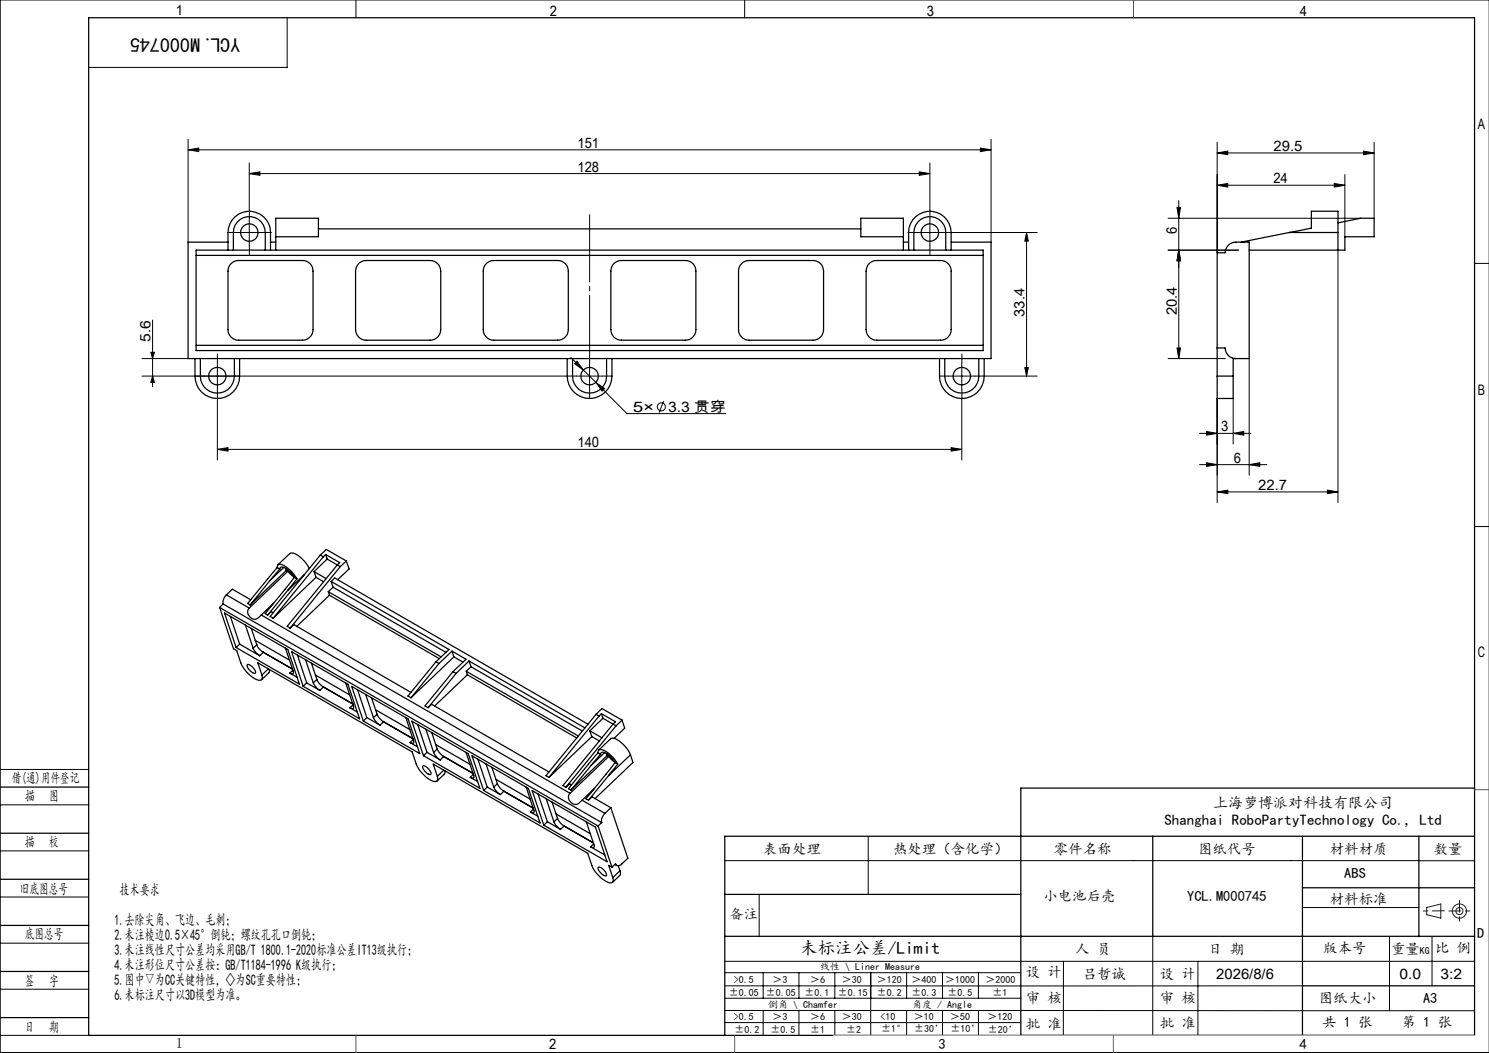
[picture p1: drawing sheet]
<svg xmlns="http://www.w3.org/2000/svg" width="420mm" height="297mm" viewBox="0 0 420 297" stroke-linecap="round" stroke-linejoin="round" font-family="sans-serif">
<g fill="none" stroke="#000" stroke-width=".28">
<path d="M100.4 0v5M210 0v5M420 0h-419.9v297h419.9M81 5v14h-56M53.1 39.3v29M279.5 39.3v29M53.1 42.3l3-.5v1zM53.1 42.3h226.4M70.3 49l3-.5v1zM70.3 46v13.4M70.3 49h192M259.3 48.5l3 .5-3 .5z"/>
<path d="M262.3 46v13.4M276.5 41.8l3 .5-3 .5zM332 58.6h1l-.5 3zM332.5 56.6v44.5M343.3 52.2l3-.5v1.1zM343.3 43.1l3-.5v1zM343.3 40.1v31.2M343.3 52.2h36M343.3 43.1h44.3M376.3 51.7l3 .5-3 .6zM379.3 49.2v17.6M384.6 42.6l3 .5-3 .5z"/>
<path d="M387.6 40.1v21.5M66.6 65.6h7.5M70.3 61.8v7.6M258.5 65.6h7.5M262.3 61.8v7.6M268.5 65.6h24.1M289.6 65.6v40.5M289.6 65.6l.5 2.4h-1zM329.5 61.6h54.3M332.5 70.6l.5 3h-1zM349.3 70.6h-19.8M377.4 70.6v71.1"/>
<path d="M415.9 74.3h4.1M42.5 99.4h1.1l-.6 1.7zM43 90.3v18.7M332 98.1h1l-.5 3zM40 106.1h120.1M40 101.1h13.1M43 106.1l.6 1.8h-1.1zM61.3 112.3v17.4M61.3 102.3v7.6M161 100.8l3.5 3.5M162.6 106.1h7.4M162.8 101.9l1.7 2.4-2.4-1.7z"/>
<path d="M164.5 104.3l3.6 3.5M166.3 102.3v7.6M168.1 107.8l2.4 1.8-.7 .7zM168.1 107.8l8.7 8.9h27.9M187.2 113.1l-1.3 3.3M267.5 106.1h7.6M271.3 102.3v7.6M271.3 112.3v17.4M277.5 106.1h15.1M289.1 103.7h1l-.5 2.4zM329.5 101.1h16.1M343.3 112.4v29.3"/>
<path d="M347.8 112.4v12.8M352.4 101.1v33M61.3 126.7l3-.4v.9zM61.3 126.7h210M268.3 126.3l3 .4-3 .5zM338.3 131.1h19M338.3 122.2h14.5M340.3 130.5l3 .6-3 .4zM340.3 121.7l3 .5-3 .5zM343.3 138.7l3-.4v.9zM343.3 138.7h34.1M347.8 122.2l3-.5v1z"/>
<path d="M352.4 131.1l3-.6v1zM374.4 138.3l3 .4-3 .5zM415.9 148.5h4.1M0 217h25M0 227h25M0 240h25M244.9 236v16.3M0 253h25M204.4 242.7h195.8M214.1 252.4v11.8M367.4 256h32.8M400.2 242.8h15.7"/>
<path d="M0 266h25M0 279h25M204.4 271.1h211.5M204.4 278.1h163M204.4 274.4h83.5M215.3 274.4v7.1M225.4 274.4v7.1M235.5 274.4v7.1M245.6 274.4v17.6M255.7 274.4v7.1M265.9 274.4v7.1M276 274.4v7.1"/>
<path d="M300 271.1l-.1 21M325.2 264.1v27.9M337.9 271.1v20.9M391.9 264.1v21M403.9 264.1v14M0 292h25M204.4 285l211.5 .1M204.4 288.4h83.5M204.5 281.5h83.5M215.3 285v7M225.4 285v7M235.5 285v7"/>
<path d="M255.7 285v7M265.9 285v7M276 285v7M287.9 292h128"/>
<circle cx="186.5" cy="114.7" r="1.13"/>
</g>
<g fill="none" stroke="#191924" stroke-width=".28">
<path d="M402.4 256l4-1v4l-4-1z"/>
<circle cx="411.7" cy="257" r="1"/>
<circle cx="411.7" cy="257" r="2"/>
</g>
<g fill="none" stroke="#000" stroke-width=".28" stroke-dasharray="30.5 1.3 1.3 1.3">
<path d="M66.6 65.6h-2.5M70.3 61.8v-2.5M70.3 69.3v2.5M74.1 65.6h2.5M258.6 65.6h-2.5M262.3 61.8v-2.5M262.3 69.3v2.5M266.1 65.6h2.4M57.6 106.1h-2.5M61.3 102.3v-2.5M61.3 109.8v2.5M65.1 106.1h2.4"/>
<path d="M162.6 106.1h-2.5M166.3 109.8v2.5M170.1 106.1h2.4M267.6 106.1h-2.5M271.3 102.3v-2.5M271.3 109.8v2.5M275.1 106.1h2.4"/>
</g>
<path d="M166.3 102.3v-41.7" fill="none" stroke="#000" stroke-width=".28" stroke-dasharray="30.5 1.3 1.3 1.3" stroke-dashoffset="11.5"/>
<g fill="none" stroke="#000" stroke-width=".35">
<path d="M25 5h390.9v287h-390.9zM55.3 70.6h222v28.3h-222zM55.3 72h222M64.3 70.6v-5a6 6 0 0 1 6-6 6 6 0 0 1 6 6v5M64.3 68.3h-11.2v32.8h226.4v-32.8h-11.2M65.2 74.3a2.87 2.87 0 0 1 2.1-.8h18a2.95 2.95 0 0 1 3 3v16.5a3 3 0 0 1-3 3h-18a3 3 0 0 1-3-3v-16.5a2.88 2.88 0 0 1 .9-2.2zM65.8 70.6v-5a4.5 4.5 0 0 1 4.5-4.5 4.5 4.5 0 0 1 4.5 4.5v5M76.3 68.3h1.5M77.8 66.8h12v-5.2h-12v9M89.8 64.6h153M101.2 74.3a3 3 0 0 1 2.1-.8h18a2.95 2.95 0 0 1 3 3v16.5a3 3 0 0 1-3 3h-18a3 3 0 0 1-3-3v-16.5a3.3 3.3 0 0 1 .9-2.2zM137.2 74.3a2.87 2.87 0 0 1 2.1-.8h18a2.95 2.95 0 0 1 3 3v16.5a3 3 0 0 1-3 3h-18a3 3 0 0 1-3-3v-16.5a2.88 2.88 0 0 1 .9-2.2z"/>
<path d="M173.2 74.3a3 3 0 0 1 2.1-.8h18a2.9 2.9 0 0 1 3 3v16.5a2.95 2.95 0 0 1-3 3h-18a3 3 0 0 1-3-3v-16.5a3.3 3.3 0 0 1 .9-2.2zM209.2 74.3a2.87 2.87 0 0 1 2.1-.8h18a2.95 2.95 0 0 1 3 3v16.5a3 3 0 0 1-3 3h-18a3 3 0 0 1-3-3v-16.5a2.88 2.88 0 0 1 .9-2.2zM245.2 74.3a3 3 0 0 1 2.1-.8h18a2.95 2.95 0 0 1 3 3v16.5a3 3 0 0 1-3 3h-18a3 3 0 0 1-3-3v-16.5a3.3 3.3 0 0 1 .9-2.2zM254.8 66.8h-12v-5.2h12v9M254.8 68.3h1.5M256.3 70.6v-5a6 6 0 0 1 6-6 6 6 0 0 1 6 6v5M257.8 70.6v-5a4.5 4.5 0 0 1 4.5-4.5 4.5 4.5 0 0 1 4.5 4.5v5M363.6 65.6l6.3-1.3v-4.7h7.5v6M363.6 65.6h13.8M363.6 65.6l-13.5 2.7M377.4 62.9l6.4-1.3h3.8v5.2h-8.3v3.8h-26.9M377.4 65.6v5"/>
<path d="M55.3 97.4h222M343.3 98.1h2.3a3 3 0 0 0 3 3M55 101.1v5a6.3 6.3 0 0 0 6.3 6.3 6.3 6.3 0 0 0 6.3-6.3v-5M56.5 101.1v5a4.8 4.8 0 0 0 4.8 4.8 4.8 4.8 0 0 0 4.8-4.8v-5M160 101.1v5a6.3 6.3 0 0 0 6.3 6.3 6.3 6.3 0 0 0 6.3-6.3v-5M161.5 101.1v5a4.8 4.8 0 0 0 4.8 4.8 4.8 4.8 0 0 0 4.8-4.8v-5M265 101.1v5a6.3 6.3 0 0 0 6.3 6.3 6.3 6.3 0 0 0 6.3-6.3v-5M266.5 101.1v5a4.8 4.8 0 0 0 4.8 4.8 4.8 4.8 0 0 0 4.8-4.8v-5M343.3 106.1v-34.8h2.3a3 3 0 0 1 3-3h3.8v32.8h-4.6v5M343.3 106.1v6.3h4.5v-6.3M343.3 106.1h4.5M78.4 159.3l3.3-3.2a2.54 2.54 0 0 1 2.9 1l1.7 1.7 .9 1.6"/>
<path d="M90.3 156.6l-14.1 17.3 .8 .5M90.3 156.6l.9 .5M90.3 156.6l1.7-1.6 5.7 3.2M91.2 157.1l-14.2 17.3M91.9 156.4l-.7 .7M91.9 156.4l.4 1.3M91.9 156.4l3.9 2.3-.7 .6M92.3 157.7l2.8 1.6M92.3 157.7l-3.7 3.5M95.1 159.3l-14.1 17.4 .8 .5M95.1 159.3l.9 .5M96 159.8l-14.2 17.4"/>
<path d="M97.7 158.2l.8 2.3-3.3 3M97.7 158.2l-1.7 1.6M61.9 171.3l4 11.7 .9 .5 1.1 3.4a9.1 9.1 0 0 0 5 4.9 .9 .9 0 0 0 1.1-.3 .9 .9 0 0 0-.1-1.1M61.9 171.3l106.8 61.7M62.9 170.4l106.8 61.6M62.9 170.4l-1 .9M63.3 172.9l17.9 10.3 3.3 9.8-17.9-10.4zM63.9 167.8a3 3 0 0 0-1 2.6M63.9 167.8l1.6-1.6 5.2 3M63.9 167.8l6.4 3.7M65 173.8l2.6 7.9M69.2 176.3l2.2 6.5"/>
<path d="M70.3 171.5a1.96 1.96 0 0 0 .6 2.9 1.96 1.96 0 0 0 2.8-.9M70.9 177.2l1.5 4.7M73.7 173.5l87.1 50.3M76.2 163.7l-5.6 6.9M77 172.8l-.5-.3-1 1M77.2 170.1l-3.5 3.4M78.2 160.1l-8.3 10.1 .7 .4M78.2 160.1a.73 .73 0 0 1 .8-1 8.1 8.1 0 0 1 4.7 4.2M78.2 160.1l.7 .4M78.9 160.5l.1-.3a1.11 1.11 0 0 1 1.8 .2l1.5 1.4 .7 1.1M78.9 160.5l-2.7 3.2M80 160.1l-3.8 3.6"/>
<path d="M80.6 160.3l.2 .6M80.8 160.9l-10.2 9.7M80.8 160.9l.4 .2M81.2 161.1l1.8 1.7M81.2 166.5l-5.7 7M81.2 161.1l-10.9 10.4M81.8 177.2l1.1-1 33 19.1M83 162.9l-8.2 10.2 .7 .4M83 162.9l.7 .4M83.7 163.3l-2.5 3.2M85.8 162.1l-4.6 4.4M88.6 161.2l3.4 2"/>
<path d="M88.6 161.2l.5 1.6M89.1 162.8l-12.1 11.6M89.1 162.8l2.2 1.3M92.6 166.9l31.8 18.4M92.6 166.9l.3 1M92.9 167.9l31 17.9M92.9 167.9l-9.2 8.8M93.4 164l33.2 19.2-3.6 3.5M93.4 164l1-1 71.4 41.3M93.4 164l.5 1.6M93.9 165.6l31.9 18.4M93.9 165.6l-1.3 1.3"/>
<path d="M67.6 181.7l5.7 3.3M67.6 181.7l-1 .9M69.7 187.5a2.52 2.52 0 0 1 2.4 2.1l-.1 .2a2.49 2.49 0 0 1-2.3-2.3zM71.4 182.8a4.7 4.7 0 0 0 1.9 2.2M72 180.6l9.7 5.6M72.4 181.9a4.4 4.4 0 0 0 1.9 2.1l-1 1M72.4 181.9l-1 .9M73.9 190.4l-1.2-3.5 43.6 25.2 1.1 3.4a8.7 8.7 0 0 0 5.4 4.9 .73 .73 0 0 0 .7-.9l-.1-.5M74.1 183.9l8.4 4.8M75.7 188.7l-1.8 1.7M76 188.8l-.2 1-2 1.9M80.5 182.8l2.2 6.6-.1 .6-.9-.1"/>
<path d="M81.7 189.9l2.1 1.1M82.2 183.8l15.9 9.2 3.3 9.7-15.9-9.1zM82.6 189l-.9 .9M83.9 184.7l2.6 7.9M86.2 186.1l2.2 6.5M86.5 192.6l-1 1M86.5 192.6l3.7 2.1M87.8 187l1.6 4.7M88.4 192.6a4.7 4.7 0 0 0 1.8 2.1M89 190.4l9.6 5.6M89.4 191.7a4.4 4.4 0 0 0 1.8 2.1l-1 .9M89.4 191.7l-1 .9"/>
<path d="M91.1 193.7l8.4 4.8M97.5 192.6l2.3 7-.4 .3-.7-.3M98.7 199.6l2.1 1.2M99.2 193.6l15.9 9.2 3.3 9.7-15.9-9.1zM99.6 198.8l-.9 .8M100.9 194.6l2.6 7.8M103.2 195.9l2.1 6.5M104.8 196.8l1.6 4.7M120.8 199.6l.9-1 33.1 19.1M123 186.7l-7.9 9.6 .8 .5M123 186.7l.8 .4M123.8 187.1l-7.9 9.7"/>
<path d="M127.5 183.7l3.9 2.2-3.6 3.5M127.5 183.7l-3.7 3.4M127.5 183.7l.5 1.6M127.8 189.4l-7.9 9.7 .9 .5M127.8 189.4l.9 .5M128 185.3l-12.1 11.5M128 185.3l2.6 1.5M128.7 189.9l-7.9 9.7M131.5 189.3l31.6 18.3M131.5 189.3l.3 1M131.8 190.3l30.9 17.8M131.8 190.3l-9.2 8.8"/>
<path d="M132.3 186.4l32.7 18.9M132.3 186.4l-3.6 3.5M132.3 186.4l.6 1.7M132.9 188.1l31.4 18.1M132.9 188.1l-1.4 1.2M103.5 202.4l3.7 2.1M103.5 202.4l-1 1M105.3 202.4a4.7 4.7 0 0 0 1.9 2.1M105.9 200.2l9.7 5.6M106.4 201.5a4.4 4.4 0 0 0 1.8 2.1l-1 .9M106.4 201.5l-1.1 .9M108.1 203.5l8.4 4.8"/>
<path d="M114.5 202.4l2.2 6.8v.3l-.3 .2-.7-.3M115.7 209.4l2.1 1.2M116.2 203.4l15.9 9.2 3.3 9.8-15.9-9.3zM116.6 208.6l-.9 .8M117.8 204.4l2.6 7.8M119.2 216.1a2.52 2.52 0 0 1 2.4 2.1l-.1 .2a2.52 2.52 0 0 1-2.3-2.2zM120.1 205.7l2.2 6.5M120.4 212.2l-.9 .9M120.4 212.2l3.8 2.1M121.8 206.6l1.5 4.7M122.3 212.2a4.7 4.7 0 0 0 1.9 2.1M122.9 210l9.7 5.6"/>
<path d="M123.3 211.3l.5 .8 1.4 1.3-1 .9M123.3 211.3l-1 .9M123.4 219l-1.2-3.5 43.6 25.2 1.1 3.4a8.5 8.5 0 0 0 5.4 4.9 .73 .73 0 0 0 .7-1l-.1-.5M125 213.3l8.4 4.9M125.2 217.2l-1.8 1.8M125.5 217.4l-.2 1-2 1.9M131.4 212.2l2.3 6.8-.2 .4-.9-.2M132.6 219.2l2.1 1.2M133.1 213.2l15.9 9.2 3.3 9.7-15.9-9.1zM133.5 218.4l-.9 .8M134.8 214.1l2.6 7.9M137.1 215.5l2.2 6.5"/>
<path d="M138.7 216.4l1.6 4.6M139.9 219.8l9.6 5.6M166.4 206.1l.5 1.6M166.4 206.1l3.4 2M166.7 215.9l-5.7 6.9M166.9 207.7l-12.1 11.6M166.9 207.7l2.2 1.3M168.1 201.5l-14.1 17.3 .8 .5M168.1 201.5l.9 .5M168.1 201.5l1.7-1.7 5.7 3.3M168.7 212.3l-8.4 10.2 .7 .3M168.7 212.3l.1-.7a2.62 2.62 0 0 1 2.9 .9l1.2 1.1 1.3 1.9"/>
<path d="M168.7 212.3l.7 .5M168.9 211.6l3.4-3.3a2.63 2.63 0 0 1 2.7 1l1.8 1.8 1 1.8M169 202l-14.2 17.3M169.4 212.8l.1-.4a.88 .88 0 0 1 1.2 0l1.6 1.1 1.2 1.6M169.4 212.8l-2.7 3.1M169.7 201.3l-.7 .7M169.7 201.3l.4 1.3M169.7 201.3l3.9 2.3-.7 .6M170.1 202.6l-3.7 3.5M170.1 202.6l2.8 1.7M170.5 212.3l-3.8 3.6M171.1 212.5l.2 .6"/>
<path d="M171.3 213.1l-10.3 9.7M171.3 213.1l.4 .3M171.7 218.8l-5.7 6.9M171.7 213.4l1.8 1.6M171.7 213.4l-10.9 10.4M172.9 204.2l-14.1 17.4 .8 .4M172.9 204.2l.9 .5M173.5 215.1l-8.2 10.2 .7 .4M173.5 215.1l.7 .4M173.8 204.7l-14.2 17.3M174.2 215.5l-2.5 3.3M175.5 203.1l-1.7 1.6"/>
<path d="M175.5 203.1l.7 2.3-3 2.8M177.8 212.9l-6.1 5.9M177.8 212.9l.7 2.1-10.6 10.2M0 222h25M0 235h25M137.4 222l-1 1M137.4 222l3.7 2.1M139.3 222a4.7 4.7 0 0 0 1.8 2.1M140.3 221a4.4 4.4 0 0 0 1.8 2.2M140.3 221l-1 1M142 223.1l8.4 4.8-8.3-4.7M142.1 223.2l-1 .9"/>
<path d="M148.4 222l2.3 6.8-.2 .4-.9-.2M149.6 229l2.1 1.2M150.1 223l17.9 10.3 3.2 9.8-17.8-10.3zM150.5 228.2l-.9 .8M151.8 223.9l2.6 7.9M154.1 225.3l2.1 6.5M154.4 231.8l-1 1M154.4 231.8l3.7 2.1M155.7 226.2l1.6 4.7M156.2 231.8a4.7 4.7 0 0 0 1.9 2.1M156.8 229.6l9.7 5.6M157.3 230.9a4.4 4.4 0 0 0 1.8 2.1"/>
<path d="M157.3 230.9l-1.1 .9M159 232.9l8.4 4.8-8.3-4.7M159.1 233l-1 .9M160.8 223.8a1.89 1.89 0 0 0 .3 2.6 1.89 1.89 0 0 0 2.7-.3l.4-.4M161.2 221.4l-.5-.3-1.1 .9M164.2 225.7l6.4 3.7M165.4 231.8l2.2 6.8-.3 .5-.7-.3M166 225.7l1-.9 5.3 3M166.6 238.8l4 2.4M167.5 238l-.9 .8M167.7 222.4l-3.5 3.3M168.7 233l3.9 11.6"/>
<path d="M169.7 232l-1 1M170.6 229.4a2.78 2.78 0 0 0-.9 2.6M172.3 227.8l4.8 14.3-1.7 1.6a.99 .99 0 0 1-.9 .5 .99 .99 0 0 1-.9-.5l-1 .9M172.3 227.8l-1.7 1.6M325.2 235.9v28.2M367.4 235.9v56.1M400.2 235.9v28.3M415.9 235.9h-211.5v56.1M415.9 222.3h-128v69.7M0 248h25M168.7 244.6a2.52 2.52 0 0 1 2.4 2.2v.2a2.51 2.51 0 0 1-2.4-2.2zM172.6 244.6l-.9-.5 1.2 3.4"/>
<path d="M173.5 243.8l.5 .3M174.4 244.2l.5 1.4M174.9 245.6a1.16 1.16 0 0 1-.1 1.3l-2 1.9M174.9 245.6l-2 1.9M204.4 252.3h83.5M367.4 250.4h48.5M0 261h25M0 274h25M204.4 264.1h211.5M367.4 278.1h48.5M0 287h25"/>
<circle cx="70.3" cy="65.6" r="2.48"/>
<circle cx="262.3" cy="65.6" r="2.49"/>
<circle cx="61.3" cy="106.1" r="2.48"/>
<circle cx="166.3" cy="106.1" r="2.49"/>
<circle cx="271.3" cy="106.1" r="2.48"/>
</g>
<path d="M407.4 256.9l-5.9 .1M408.7 256.9h6M411.7 253.9v6" fill="none" stroke="#191924" stroke-width=".28" stroke-dasharray="6.3 1.3 1.3 1.3" stroke-dashoffset="3"/>
<path d="M235 292h180.9" fill="none" stroke="#c0c0c0" stroke-width=".28"/>
<path d="M319.7 0v5M415.9 222.7h4.1M100.4 292v5M207.2 292v5M314 292v5" fill="none" stroke="#00f" stroke-width=".28"/>
<path d="M406.4 255h.1" fill="none" stroke="#0ff" stroke-width=".28"/>
<g fill="#000">
<path d="M53.1 42.3l3-.5v1zM276.5 41.8l3 .5-3 .5z"/>
<path d="M289.6 65.6l.5 2.4h-1zM289.1 103.7h1l-.5 2.4z"/>
<path d="M332 58.6h1l-.5 3zM332.5 70.6l.5 3h-1z"/>
<path d="M43 106.1l.6 1.8h-1.1zM42.5 99.4h1.1l-.6 1.7z"/>
<path d="M332 98.1h1l-.5 3zM332.5 70.6l.5 3h-1z"/>
<path d="M61.3 126.7l3-.4v.9zM268.3 126.3l3 .4-3 .5zM70.3 49l3-.5v1zM259.3 48.5l3 .5-3 .5zM162.8 101.9l-.7 .7 2.4 1.7zM168.1 107.8l1.7 2.5 .7-.7z"/>
<path d="M340.3 121.7l3 .5-3 .5zM347.8 122.2l3-.5v1zM343.3 138.7l3-.4v.9zM374.4 138.3l3 .4-3 .5z"/>
<path d="M352.4 131.1l3-.6v1zM340.3 130.5l3 .6-3 .4zM376.3 51.7l3 .5-3 .6zM343.3 52.2l3-.5v1.1zM384.6 42.6l3 .5-3 .5zM343.3 43.1l3-.5v1z"/>
</g>
<text font-size="5.6" x="67.7" y="10.6" transform="rotate(-180 67.7 10.6)">YCL.M000745</text>
<text font-size="4.9" x="225.7" y="269">未标注公差/Limit</text>
<g font-size="4.2">
<text x="342.2" y="227.9">上海萝博派对科技有限公司</text>
<text x="328.5" y="232.8">Shanghai RoboPartyTechnology Co., Ltd</text>
<text x="33.7" y="252.5">技术要求</text>
<text x="32.3" y="261">1.去除尖角、飞边、毛刺；</text>
<text x="32.3" y="265.2">2.未注棱边0.5×45°倒钝；螺纹孔孔口倒钝；</text>
<text x="32.3" y="269.4">3.未注线性尺寸公差均采用GB/T 1800.1-2020标准公差IT13级执行；</text>
<text x="32.3" y="273.7">4.未注形位尺寸公差按：GB/T1184-1996 K级执行；</text>
<text x="32.3" y="277.9">5.图中▽为CC关键特性，◇为SC重要特性；</text>
<text x="32.3" y="282.1">6.未标注尺寸以3D模型为准。</text>
</g>
<g font-size="4.1">
<text x="49.6" y="4.3">1</text>
<text x="155.1" y="4.6">2</text>
<text x="261.4" y="4.6">3</text>
<text x="366.6" y="4.6">4</text>
<text x="162.9" y="41.7">151</text>
<text x="416.9" y="36.3">A</text>
<text x="359.2" y="42.5">29.5</text>
<text x="162.9" y="48.4">128</text>
<text x="359.2" y="51.7">24</text>
<text x="331.9" y="65.9" transform="rotate(-90 331.9 65.9)">6</text>
<text x="289" y="89.4" transform="rotate(-90 289 89.4)">33.4</text>
<text x="331.9" y="88.9" transform="rotate(-90 331.9 88.9)">20.4</text>
<text x="42.5" y="96.4" transform="rotate(-90 42.5 96.4)">5.6</text>
<text x="416.9" y="111.3">B</text>
<text x="178.5" y="116.2">5×</text>
<text x="188.4" y="116.2">3.3 贯穿</text>
<text x="344.5" y="121.6">3</text>
<text x="162.9" y="126.1">140</text>
<text x="348" y="130.4">6</text>
<text x="354.9" y="138.2">22.7</text>
<text x="416.9" y="185.3">C</text>
<text x="3.3" y="220.9">借(通)用件登记</text>
<text x="7.1" y="226">描</text>
<text x="13.9" y="226">图</text>
<text x="7" y="238.9">描</text>
<text x="13.8" y="238.9">校</text>
<text x="215.3" y="240.8">表面处理</text>
<text x="251.9" y="240.8">热处理（含化学）</text>
<text x="297.3" y="240.8">零件名称</text>
<text x="337.9" y="240.8">图纸代号</text>
<text x="375.1" y="240.8">材料材质</text>
<text x="404.4" y="240.8">数量</text>
<text x="379.2" y="247.6">ABS</text>
<text x="5.6" y="252">旧底图总号</text>
<text x="294.3" y="254.2">小电池后壳</text>
<text x="334.9" y="254.2">YCL.M000745</text>
<text x="375.1" y="254.9">材料标准</text>
<text x="205.7" y="259.3">备注</text>
<text x="7" y="265">底图总号</text>
<text x="303.3" y="269">人 员</text>
<text x="340.8" y="269">日 期</text>
<text x="373.2" y="268.7">版本号</text>
<text x="392.4" y="269">重量</text>
<text x="404.8" y="268.7">比 例</text>
<text x="416.7" y="264.6">D</text>
<text x="289.3" y="275.5">设 计</text>
<text x="7" y="278">签</text>
<text x="13.8" y="278">字</text>
<text x="305.4" y="276">吕哲诚</text>
<text x="327.2" y="276">设 计</text>
<text x="343.1" y="276">2026/8/6</text>
<text x="394.8" y="276">0.0</text>
<text x="406.3" y="276">3:2</text>
<text x="289.3" y="283">审 核</text>
<text x="327.2" y="282.9">审 核</text>
<text x="372" y="283">图纸大小</text>
<text x="401.4" y="283">A3</text>
<text x="7" y="291">日</text>
<text x="13.8" y="291">期</text>
<text x="289.3" y="290.1">批 准</text>
<text x="327.2" y="290">批 准</text>
<text x="373" y="289.8">共 1 张</text>
<text x="395.4" y="289.8">第 1 张</text>
<text x="49.6" y="295.6">1</text>
<text x="154.9" y="296">2</text>
<text x="264.7" y="296">3</text>
<text x="366.6" y="296">4</text>
</g>
<g font-size="2.8">
<text x="400.5" y="269">KG</text>
<text x="231.3" y="273.6">线性 \ Liner Measure</text>
<text x="205.6" y="280.8">±0.05</text>
<text x="207" y="277.2">&gt;0.5</text>
<text x="216" y="280.8">±0.05</text>
<text x="217.9" y="277.2">＞3</text>
<text x="227" y="280.8">±0.1</text>
<text x="228.5" y="277.2">＞6</text>
<text x="236.3" y="280.8">±0.15</text>
<text x="237.5" y="277.2">＞30</text>
<text x="247.4" y="277.2">＞120</text>
<text x="247.4" y="280.8">±0.2</text>
<text x="257.1" y="277.2">＞400</text>
<text x="257.1" y="280.8">±0.3</text>
<text x="266.6" y="277.2">＞1000</text>
<text x="267.3" y="280.8">±0.5</text>
<text x="278" y="277.2">＞2000</text>
<text x="279.9" y="280.8">±1</text>
<text x="207" y="287.8">&gt;0.5</text>
<text x="216.6" y="284.3">倒角 \ Chamfer</text>
<text x="217.9" y="287.8">＞3</text>
<text x="228.5" y="287.8">＞6</text>
<text x="237.5" y="287.8">＞30</text>
<text x="248.4" y="287.8">&lt;10</text>
<text x="257.3" y="284.3">角度 / Angle</text>
<text x="257.8" y="287.8">＞10</text>
<text x="268" y="287.8">＞50</text>
<text x="278.5" y="287.8">＞120</text>
<text x="207.1" y="291.3">±0.2</text>
<text x="217.3" y="291.3">±0.5</text>
<text x="228.5" y="291.3">±1</text>
<text x="238.7" y="291.3">±2</text>
<text x="248.6" y="291.1">±1°</text>
<text x="257.8" y="291.1">±30’</text>
<text x="268.1" y="291.1">±10’</text>
<text x="278.6" y="291.2">±20’</text>
</g>
</svg>
